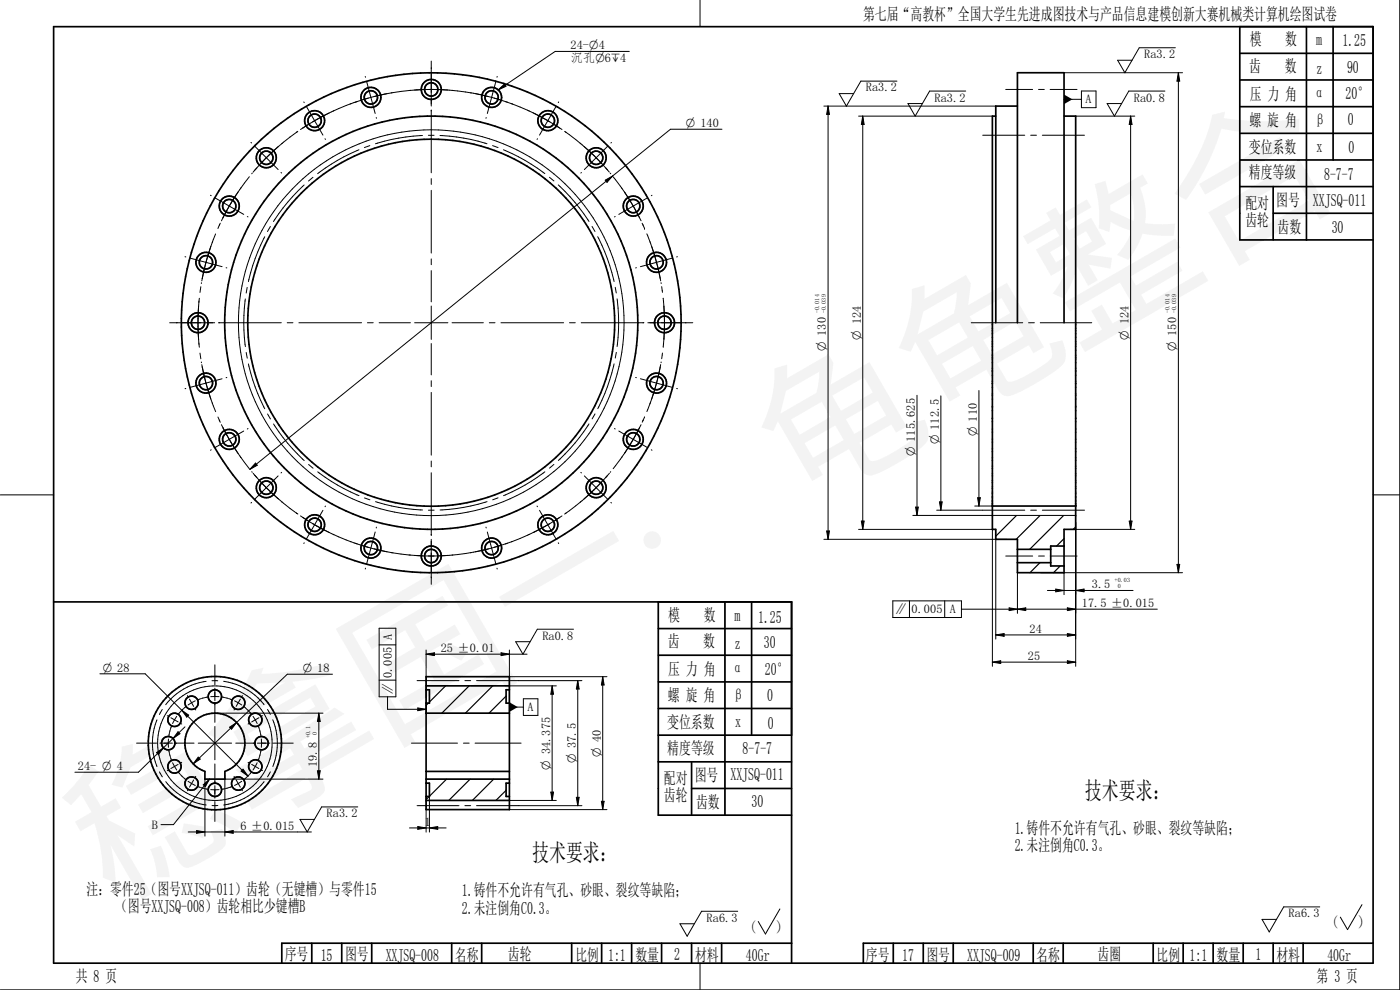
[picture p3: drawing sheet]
<svg xmlns="http://www.w3.org/2000/svg" width="420mm" height="297mm" viewBox="0 0 420 297" stroke-linecap="round" stroke-linejoin="round" font-family="sans-serif">
<g fill="none" stroke="#000" stroke-width=".3">
<path d="M129.4 18.3v13.5M188.9 15.4h-22.3l-17.1 11.6M210.1 0v8M352.7 14.3h-10.8l-4.3 7.5-2.2-3.7h4.3M420.1 0v297h-420M89 39.7l-3.9 3-3.6 3.1M89.2 39.6l-.2 .1M89.4 39.4l-.4 .3M91 38.3l-.2 .1M91.2 30.6l.1 .2M91.9 31.9l5 8.6M98.8 33.9l-4.4 2.3-4.2 2.7"/>
<path d="M105.4 31.1l-.3 .1M107.2 30.5l-7.7 3.1-5.7 3M108.9 29.9l-2.4 .8M109.6 22.9l.1 .3M110 24.4l2.6 9.7M110.5 29.4l-1.6 .5M112.9 35.3l.1 .2M116.2 28.1l-7.3 1.8M117.7 27.8l-.3 .1M123.2 27.1h-.3M124.4 27l5-.2 5 .2M126.8 26.9l-6.5 .5-8.1 1.6"/>
<path d="M128.6 26.8h1.7M129.4 33v18.8M132.5 26.9l7.2 .7 6.9 1.4M135.7 27.1h.2M141.2 27.8l.2 .1M142.7 28.1l4.8 1.1 4.8 1.5M145.9 35.3l-.1 .2M148.3 29.4l1.7 .5M148.8 24.4l-2.5 9.7M149.2 22.9v.3M149.5 27l1.9-1.8 .4 .7zM151.6 30.5l6.7 2.6 6.7 3.5"/>
<path d="M153.5 31.1l.2 .1M158.7 33.2l.2 .1M160 33.9l8 4.5M166.6 37.5l2.1 1.4M166.9 31.9l-5 8.6M167.7 30.6l-.2 .2M169.5 39.4l5.2 4 5.3 5M169.7 39.6l.2 .1M216.7 38.8h-15.5l-17.4 14M247.3 31.8h51.5M248.5 31.8l.4 2.5h-.8zM248.5 31.8v130"/>
<path d="M257.7 34.8h40.1M258.9 34.8l.4 2.5h-.8zM258.9 34.8v124M269.2 24.3h-10.8l-4.4 7.5-2.1-3.7h4.3M289.8 27.3h-10.8l-4.3 7.5-2.2-3.7h4.3M301.8 26.8h8.1M311.7 26.8h1.7M315.2 26.8h8M319.3 21.8h35.6M319.3 29.8h5.2M322.8 34.8h17.8M324.5 27.3h4.4v5h-4.4z"/>
<path d="M339.3 34.8l.4 2.5h-.8zM339.3 34.8v124M349.6 27.3h-10.8l-4.4 7.5-2.1-3.7h4.3M353.6 21.8l.4 2.5h-.8zM353.6 21.8v150M63.2 58.6l.2 .1M64.5 59.3l8.6 5M71.4 57.6l-2.6 4.2-2.3 4.5M72.3 56.4l-.1 .2M74.8 53l-4.2 5.9-3.7 6.5M75.3 42.7l.2 .2M75.7 51.9l-.1 .2"/>
<path d="M76.4 43.8l7.1 7.1M77.1 50.4l-1.1 1.3M79.9 47.3l-3.4 3.7M83.6 43.9l-5.3 5.1M84.3 51.8l.2 .1M84.7 43l-.2 .1M91.3 55.5a56.2 56.2 0 0 0-9.2 11M93.9 53.2l-1.3 1.1M97.5 41.6l.2 .2M107.7 44.9a54.4 54.4 0 0 0-12.4 7.2M111 43.7l-1.6 .6M126.8 40.7a55.6 55.6 0 0 0-14.1 2.4"/>
<path d="M128.6 40.6h1.7M129.4 53.6v1.7M129.4 57.1v18.8M132 40.7a55.6 55.6 0 0 1 14.1 2.4M147.8 43.7l1.7 .6M151.1 44.9a54.2 54.2 0 0 1 12.4 7.2M161.3 41.6l-.1 .2M164.9 53.2l1.3 1.1M167.5 55.5a55.9 55.9 0 0 1 9.3 10.9M174.1 43l.2 .1M174.5 51.8l-.2 .1M175.3 43.9l3.6 3.4 3.4 3.7"/>
<path d="M181.6 54.1l2.2-1.3-1.6 1.9zM181.7 50.3l1.2 1.3M182.4 43.8l-7 7.1M183.1 51.9l.2 .2M183.5 42.7l-.2 .2M183.8 52.8l-108.8 88M184 53l4.9 6.9M186.5 56.4l.2 .2M187.4 57.6l4.6 7.8M194.4 59.3l-8.7 5M195.7 58.6l-.2 .1M294.9 40.6h12.6"/>
<path d="M309.3 40.6h1.8M312.8 40.6h12.7M55.5 77l.3 .1M57 77.4l9.6 2.6M63.3 73.9l-1.5 4.8-1.1 4.9M63.8 72.5l-.1 .3M64.7 70.2l-2.2 6.3-1.8 7M65.9 67.4l-.1 .2M66.1 67l-.7 1.6M74.2 65l.2 .1M79.4 71a55.3 55.3 0 0 0-4.8 13.5M81.1 68l-.8 1.5"/>
<path d="M129.4 77.7v1.7M177.7 67.9l.9 1.5M179.4 71a55 55 0 0 1 4.9 13.5M184.6 65l-.2 .1M190 61.8l2.4 4.5M192.7 67l.7 1.5M192.9 67.4l.1 .2M193.4 68.5h.1M194.1 70.2l2.6 7.4 1.6 6.7M195.1 72.5v.3M195.6 73.9l1.4 4.8 1.2 4.9M201.9 77.4l-9.7 2.6"/>
<path d="M203.3 77l-.2 .1M50.9 96.8h13.5M59.6 91.8l-.2 5 .2 5M59.7 90.3v.3M59.8 89.5l-.4 6.1 .4 8.6M60.3 86l-.3 1.7M60.5 84.8l-.1 .3M60.7 83.5l-.1 .8M65.6 96.8h18.8M67.8 80.3l.3 .1M73.6 89.7a54 54 0 0 0 0 14.3M74.2 86.2l-.3 1.7"/>
<path d="M86.2 96.8h1.7M89.7 96.8h18.8M110.3 96.8h1.7M113.8 96.8h9.4M124.4 96.8h10M129.4 81.2v9.4M129.4 91.8v10M135.7 96.8h9.4M146.8 96.8h1.8M150.3 96.8h18.9M170.9 96.8h1.7M174.4 96.8h18.8"/>
<path d="M184.6 86.2l.3 1.7M185.2 89.7a55.2 55.2 0 0 1 0 14.3M191 80.3l-.2 .1M194.4 96.8h13.5M198.4 84.8v.3M198.6 86l.2 1.7M199 89.5l.4 4.9M199.1 90.3v.3M199.2 91.8l.2 5-.2 5M199.4 99.3l-.4 4.9M291.5 96.8h15.4M308.7 96.8h1.7"/>
<path d="M312.2 96.8h15.5M55.8 116.6h-.3M59.7 103.1v.2M60 105.9l.3 1.8M60.4 108.6l.1 .2M60.6 109.4l1.9 7.8 2.2 6.3M60.7 110.1l1.1 4.9 1.5 4.7M66.6 113.6l-9.6 2.6M68.1 113.3h-.3M73.9 105.7l.3 1.8M74.6 109.2a55.6 55.6 0 0 0 4.8 13.4M129.4 103.1v9.4"/>
<path d="M129.4 114.2v1.8M129.4 117.8v18.8M184.3 109.2a54.7 54.7 0 0 1-4.9 13.4M185 105.7l-.4 1.7M190.8 113.3h.2M192.2 113.6l9.7 2.6M198.2 110.1l-1.2 4.9-1.4 4.7M198.3 109.4l-1.6 6.6-2.6 7.5M198.4 108.6v.2M198.8 105.9l-.2 1.7M203.1 116.6h.2M275.2 118.6v36"/>
<path d="M282.4 118.8v34.3M293.8 117.2v34.6M63.4 135l-.2 .1M65.4 125.1l.7 1.6M65.8 126l.1 .3M66.5 127.4l2.3 4.4 2.6 4.3M66.9 128.3l3.7 6.5 4.2 5.9M72.2 137.1l.1 .2M73.1 129.3l-8.6 5M74.4 128.6l-.2 .1M76.7 138.9l.5 .7-2.2 1.2zM80.3 124.2l.9 1.5"/>
<path d="M82.1 127.2a54.3 54.3 0 0 0 9.2 11M92.6 139.4l1.3 1.1M129.4 138.3v1.8M166.2 139.3l-1.3 1.2M176.8 127.2a53.6 53.6 0 0 1-9.2 11M178.6 124.2l-.9 1.5M184.4 128.6l.2 .1M185.7 129.3l8.7 5M186.7 137.1l-.2 .2M192 128.3l-4.4 7.5-3.6 4.8M192.4 127.4l-2.4 4.4-2.6 4.3M193 126l-.1 .3"/>
<path d="M193.4 125.2l-.7 1.5M193.5 125.1l-.1 .1M195.1 120.9v.2M195.5 135l.2 .1M.1 148.5h16M75.5 150.7l-.2 .2M75.6 141.5l.1 .2M76 142l3.9 4.3M78.3 144.6l5.3 5.1M81.5 147.8l3.6 3.2 3.9 3M83.5 142.8l-7.1 7.1M84.5 141.7l-.2 .2"/>
<path d="M84.5 150.5l.2 .2M89 153.9l.2 .2M89 154l.4 .2M90.2 154.8l2.1 1.4M90.9 155.3l1.4 .9M92.3 156.2l6.5 3.6M93.8 157.1l5.7 3 7.7 3.1M95.3 141.6a54.2 54.2 0 0 0 12.4 7.1M96.9 153.1l-5 8.7M97.7 151.8l-.2 .2M109.4 149.4l1.6 .6M112.6 159.6l-2.6 9.7"/>
<path d="M112.7 150.5a54 54 0 0 0 14.1 2.5M113 158.2l-.1 .2M128.6 153.1h1.7M129.4 141.8v18.8M145.8 158.2l.1 .2M146.2 150.5a54.8 54.8 0 0 1-14.1 2.5M146.3 159.6l2.5 9.7M149.5 149.4l-1.6 .6M161.2 151.8l.1 .2M161.9 153.1l5 8.7M163.5 141.6a55.4 55.4 0 0 1-12.4 7.1M165 157.1l-6.7 3.5-6.6 2.6"/>
<path d="M166.6 156.2l-6.6 3.6M168 155.2l-1.4 1M168.7 154.8l-2.1 1.4M169.9 153.9l-.2 .2M174.3 150.5l-.2 .2M174.3 141.7l.2 .2M175.4 142.8l7 7.1M180.6 144.6l-5.9 5.6-5.2 4M182.3 142.7l-3.4 3.6-3.6 3.4M182.9 142l-1.2 1.3M183.3 141.5l-.2 .2M183.3 150.7l.2 .2"/>
<path d="M248.1 159.3h.8l-.4 2.5zM257.7 158.8h40.6M258.5 156.3h.8l-.4 2.5zM274.8 152.1h.8l-.4 2.5zM281.9 150.6h.9l-.4 2.5zM292.5 151.8h5.3M293.4 149.3h.8l-.4 2.5zM297.8 158.8v41.1M307.5 153.1h-26.4M309.3 153.1h1.8M312.8 153.1h12.7M321.1 158.8h19.5"/>
<path d="M322.8 154.6h-48.8M322.8 156.8v43.1M338.9 156.3h.8l-.4 2.5zM412.1 148.5h8M91.3 162.9l-.1 .2M100 160.3l.2 .1M105.1 162.5l.3 .1M106.5 163l2.4 .7M108.9 163.7l1.6 .5M108.9 163.7l7.3 1.9M109.7 170.5l-.1 .2M112.3 164.7l8 1.5 6.5 .6"/>
<path d="M117.4 165.8h.3M122.9 166.5h.3M124.4 166.6l5.9 .2M129.4 161.8v13.5M134.4 166.6l-5 .2M135.9 166.5h-.2M146.6 164.7l-6.9 1.4-7.6 .7M149.2 170.5v.2M150 163.7l-1.7 .5M152.3 163l-4.8 1.4-4.8 1.2M153.7 162.5l-.2 .1M158.9 160.3l-.2 .1"/>
<path d="M167.5 162.9l.2 .2M247.3 161.8h54.8M298.8 161.8v30M301.8 166.8h8.1M305.3 171.8v12.2M311.7 166.8h1.7M312.3 171.8h42.6M314.3 177.2h25.8M315.2 166.8h8M316.8 176.7l2.5 .5-2.5 .4zM319.3 171.8v6.6M322.8 177.2l2.5-.5v.9z"/>
<path d="M353.2 169.3h.8l-.4 2.5zM64.5 199.5v6M113.8 193.5h5M113.8 188.5h5v20.6h-5zM127.9 196.3l2.5-.4v.8zM127.9 195v19M127.9 196.3h30.3M150.4 195.9l2.5 .4-2.5 .4zM152.9 195v19M172.1 188.8h-10.8l-4.4 7.5-2.1-3.8h4.3M267.9 180.3h20.6v5h-20.6zM272.9 180.3v5"/>
<path d="M283.5 180.3v5M297.8 198.7l2.5-.5v.9zM297.8 198.7h25M298.8 190.5l2.5-.4v.8zM298.8 190.5h24M302.9 182.4l2.4 .4-2.4 .4zM305.3 182.8l2.5-.4v.8zM320.3 198.2l2.5 .5-2.5 .4zM320.3 190.1l2.5 .4-2.5 .4zM320.3 182.4l2.5 .4-2.5 .4zM347.3 182.8h-58.8M30 202.2h13.6l11 10.9"/>
<path d="M47.1 216a18.6 18.6 0 0 0 0 14M48.7 212.9l-.9 1.5M50.2 214.7l.4 .3M50.9 219.9h-.1M51.1 219l-.2 .8M51.2 218.7l-.1 .1M51.3 215.4l2.2 1.2M51.5 217.8l-.3 .8M53 214.9l-1.2 2.2M53.4 219.5l.6 .6-2.1 1.5zM54.1 213.6l-.6 .7M54.1 217l.4 .2"/>
<path d="M54.2 213.5h.1M54.6 213.1l2 1.5-.6 .6zM54.6 213.1l19.8 19.7M54.9 212.8l-.6 .6M55.1 212.6l-.1 .1M55.5 218.1l-14 13.6h-19M55.8 212l-.6 .6M56.3 208.7l.2 .4M56.9 209.8l1.2 2.1M58.5 212.6l.2 .4M58.6 210.3l-2.2 1.2M60.2 209.7l-.9 .3"/>
<path d="M60.4 209.6h-.1M61.3 209.4l-.8 .2M61.5 209.3h-.1M61.9 204.4a18.6 18.6 0 0 0-12.2 7M62.5 209.1l-.9 .2M63.2 209h2.5M63.6 204.2l1.8 .1M64.5 206.5v.5M64.5 207.2v3M64.5 210.7v6M64.5 218v10M64.5 214h32.4"/>
<path d="M66.5 209.1l.9 .2M67.1 204.4a18.8 18.8 0 0 1 12.1 7M67.5 209.3h.1M67.7 209.4l.8 .2M68.6 209.6h.1M68.8 209.7l.9 .3M68.9 218.2l2.1-1.4-1.5 2zM70.4 210.3l2.1 1.2M70.5 212.6l-.3 .4M72.1 209.8l-1.2 2.1M72.7 208.7l-.2 .4M73.1 212l.7 .6"/>
<path d="M73.9 212.7h.1M74.1 212.8l.6 .6M74.8 213.5v.1M74.9 217l-.4 .2M74.9 213.6l.6 .7M75.9 214.9l1.3 2.2M77.5 217.8l.3 .9M77.7 215.4l-2.2 1.2M77.8 218.8h.1M77.9 219l.2 .8M78.1 219.9l.1 .1M78.8 214.7l-.5 .3"/>
<path d="M80.3 212.9l.8 1.5M81.9 216a18.7 18.7 0 0 1 0 14M95.7 214l.4 2.5h-.8zM95.7 214v19.8M99.8 202.3h-13.6l-28.2 26.9M113.8 204.1h5M116.3 209.1v3.7h11.6M125.2 204.2h12.5M125.4 212.4l2.5 .4-2.5 .4zM139.5 204.2h1.8M143 204.2h31.6M152.9 203h29.3"/>
<path d="M152.9 205.8h14.1M152.9 212.2h4.2M157.1 209.7h4.3v5h-4.3zM165.7 205.8l.4 2.5h-.8zM165.7 205.8v34.4M173.4 204.2l.4 2.5h-.8zM173.4 204.2v37.5M180.9 203l.4 2.5h-.8zM180.9 203v39.9M41 223h6M47 225.8l2.1-1.4-1.5 2zM47.8 231.6l.9 1.5"/>
<path d="M48 223h.5M48.8 223h2.9M49.8 234.5a18.7 18.7 0 0 0 12.1 7M50.6 221.7v2.5M50.6 225l.2 .9M50.6 231l-.4 .2M50.8 220.1l-.2 .9M50.8 226l.1 .1M50.9 226.2l.2 .8M51.1 227.1v.1M51.2 227.3l.3 .9M51.8 228.9l1.2 2.1"/>
<path d="M52.3 223h5.9M53.5 229.3l-2.2 1.3M53.5 231.6l.6 .7M54.2 232.4v.1M54.3 232.6l.6 .6M54.5 228.7l-.4 .3M55 233.2v.1M55.2 233.4l.6 .6M56.4 234.4l2.2 1.3M56.5 236.8l-.2 .5M58.1 234l-1.2 2.2M58.7 232.9l-.2 .5"/>
<path d="M59.3 236l.8 .3M59.5 223h10M59.5 227.2l.6 .6-2.1 1.4zM60.3 236.3h.1M60.5 236.4l.8 .2M61 235.5l1.9-1.7-1.3 2.2zM61.4 236.6h.1M61.5 233.8v17.1M61.6 236.7l.9 .1M62.9 233.8l-10.8 13.6h-3.8M63.2 236.9h2.5M64.5 229.2v6"/>
<path d="M64.5 235.7v3M64.5 239v.5M67.4 236.7l-.9 .1M67.5 233.8h29.4M67.5 232.6v18.3M67.6 236.6h-.1M68.5 236.4l-.8 .2M68.7 236.3l-.1 .1M69.7 236l-.9 .3M70.2 232.9l.3 .5M70.8 223h5.9M70.9 234l1.2 2.2"/>
<path d="M72.5 236.8l.2 .5M72.5 234.4l-2.1 1.3M73 230.8l1.4 2-2-1.4zM73.8 233.4l-.7 .6M74 233.2l-.1 .1M74.5 228.7l.4 .3M74.7 232.6l-.6 .6M74.8 232.4v.1M75.5 231.6l-.6 .7M75.5 229.3l2.2 1.3M77.2 228.9l-1.3 2.1M77.2 223h3"/>
<path d="M77.8 227.3l-.3 .9M77.9 227.1l-.1 .1M78.1 226.2l-.2 .8M78.2 226l-.1 .1M78.2 220.1l.1 .9M78.3 225l-.1 .9M78.3 231l.5 .2M78.4 221.7v2.5M79.3 234.5a18.7 18.7 0 0 1-12.2 7M80.5 223h.5M81.1 231.6l-.8 1.5M82 223h6"/>
<path d="M95.3 231.3h.8l-.4 2.5zM123.5 223h13.8M127.9 239v10.7M128.9 239v10.7M139.1 223h1.7M142.6 223h13.8M165.3 237.7h.8l-.4 2.5zM173 239.2h.8l-.4 2.5zM56.5 249.6h36.9M59 249.2l2.5 .4-2.5 .4zM64.5 240.5v6M65.4 241.7h-1.8"/>
<path d="M67.5 249.6l2.5-.4v.8zM107.4 242.1h-10.9l-4.3 7.5-2.2-3.7h4.4M122.9 248.4h11M125.2 241.7h12.5M125.4 248l2.5 .4-2.5 .4zM128.9 248.4l2.5-.4v.8zM139.5 241.7h1.8M143 241.7h31.6M152.9 242.9h29.3M152.9 240.2h14.1M180.5 240.4h.8l-.4 2.5zM221.4 273.4h-10.8l-4.4 7.5-2.1-3.7h4.3"/>
<path d="M234.1 272.7l-4.4 7.5-2.1-3.7M396.1 272.1h-10.8l-4.4 7.5-2.1-3.7h4.3M408.8 271.4l-4.4 7.5-2.1-3.7M210.1 289v8"/>
<circle cx="129.4" cy="96.8" r="57.9"/>
<circle cx="64.5" cy="223" r="17.2"/>
</g>
<g fill="none" stroke="#000" stroke-width=".51">
<path d="M16.1 8h396v281h-396zM372.1 8v64h40M372.1 16h40M392.1 8v64M400.1 8v40M298.8 34.8h-1v124h1v3h6.5v10h14v-13h3.5v-124h-3.5M305.3 31.8h-6.5v65M372.1 24h40M372.1 32h40M372.1 48h40M372.1 40h40M372.1 56h40"/>
<path d="M382.1 56v16M382.1 64h30M305.3 96.8v-75h14v75M297.8 151.8h25M305.3 164.8h10M305.3 168.8h10M319.3 163.8h-4v6h4M16.1 180.6h221.5v108.4M197.6 180.6v64h40M197.6 188.6h40M197.6 196.6h40M217.6 180.6v64"/>
<path d="M225.6 180.6v40M58.2 216.5a9 9 0 0 1 13.9 1.7 9 9 0 0 1-4.6 13.3v2.3h-6v-2.3a9 9 0 0 1-3.3-15zM127.9 205.8h25M127.9 207h1v4h-1M127.9 203h25v39.9h-25zM127.9 214h25M152.9 207h-1v4h1M197.6 204.6h40M197.6 212.6h40M127.9 235h1v4h-1M127.9 231.5h25M127.9 233.8h25"/>
<path d="M152.9 235h-1v4h1M197.6 220.6h40M197.6 228.6h40M207.6 228.6v16M207.6 236.6h30M127.9 240.2h25M93.6 283v6M102.6 283v6M111.6 283v6M135.6 283v6M144.6 283v6M171.6 283v6"/>
<path d="M180.6 283v6M189.6 283v6M198.6 283v6M207.5 283v6M216.6 283v6M237.6 283h-153v6M268.1 283v6M277.1 283v6M286.1 283v6M310.1 283v6M319.1 283v6M346.1 283v6"/>
<path d="M355.1 283v6M364.1 283v6M373.1 283v6M382.1 283v6M391.1 283v6M412.1 283h-153v6"/>
<circle cx="94.4" cy="36.2" r="2"/>
<circle cx="94.4" cy="36.2" r="3"/>
<circle cx="111.3" cy="29.2" r="2"/>
<circle cx="111.3" cy="29.2" r="3"/>
<circle cx="129.4" cy="26.8" r="2"/>
<circle cx="129.4" cy="26.8" r="3"/>
<circle cx="147.5" cy="29.2" r="2"/>
<circle cx="147.5" cy="29.2" r="3"/>
<circle cx="164.4" cy="36.2" r="2"/>
<circle cx="164.4" cy="36.2" r="3"/>
<circle cx="79.9" cy="47.3" r="2"/>
<circle cx="79.9" cy="47.3" r="3"/>
<circle cx="178.9" cy="47.3" r="3"/>
<circle cx="178.9" cy="47.3" r="2"/>
<circle cx="61.8" cy="78.7" r="3"/>
<circle cx="61.8" cy="78.7" r="2"/>
<circle cx="68.8" cy="61.8" r="2"/>
<circle cx="68.8" cy="61.8" r="3"/>
<circle cx="190" cy="61.8" r="2"/>
<circle cx="190" cy="61.8" r="3"/>
<circle cx="197" cy="78.7" r="2.01"/>
<circle cx="197" cy="78.7" r="3"/>
<circle cx="59.4" cy="96.8" r="2"/>
<circle cx="59.4" cy="96.8" r="3"/>
<circle cx="129.4" cy="96.8" r="62"/>
<circle cx="129.4" cy="96.8" r="75"/>
<circle cx="129.4" cy="96.8" r="55.1"/>
<circle cx="199.4" cy="96.8" r="2"/>
<circle cx="199.4" cy="96.8" r="3"/>
<circle cx="61.8" cy="114.9" r="3"/>
<circle cx="61.8" cy="114.9" r="2"/>
<circle cx="197" cy="114.9" r="2"/>
<circle cx="197" cy="114.9" r="3"/>
<circle cx="68.8" cy="131.8" r="2"/>
<circle cx="68.8" cy="131.8" r="3"/>
<circle cx="190" cy="131.8" r="2"/>
<circle cx="190" cy="131.8" r="3"/>
<circle cx="79.9" cy="146.3" r="3"/>
<circle cx="79.9" cy="146.3" r="2"/>
<circle cx="94.4" cy="157.4" r="3"/>
<circle cx="94.4" cy="157.4" r="2"/>
<circle cx="164.4" cy="157.4" r="2"/>
<circle cx="164.4" cy="157.4" r="3"/>
<circle cx="178.9" cy="146.3" r="2"/>
<circle cx="178.9" cy="146.3" r="3"/>
<circle cx="111.3" cy="164.4" r="2"/>
<circle cx="111.3" cy="164.5" r="3"/>
<circle cx="129.4" cy="166.8" r="2"/>
<circle cx="129.4" cy="166.8" r="3"/>
<circle cx="147.5" cy="164.4" r="2.99"/>
<circle cx="147.5" cy="164.5" r="2"/>
<circle cx="52.4" cy="216" r="2"/>
<circle cx="57.5" cy="210.9" r="2"/>
<circle cx="64.5" cy="209" r="2"/>
<circle cx="71.5" cy="210.8" r="2"/>
<circle cx="76.6" cy="216" r="2"/>
<circle cx="50.5" cy="223" r="2"/>
<circle cx="52.4" cy="230" r="2"/>
<circle cx="57.5" cy="235.1" r="2"/>
<circle cx="64.5" cy="223" r="20"/>
<circle cx="64.5" cy="237" r="2"/>
<circle cx="71.5" cy="235.1" r="2.01"/>
<circle cx="76.6" cy="230" r="2"/>
<circle cx="78.5" cy="223" r="2"/>
</g>
<g fill="none" stroke="#000" stroke-width=".36">
<path d="M297.9 154.7l-.1 .1M305 154.7l-6.2 6.2M312.1 154.7l-7.1 7.1M319.2 154.7l-10.2 10.1M322.8 158.1l-.7 .7M312.1 168.8l-3 3M318.2 169.8l-2 2M319.3 161.6l-2.2 2.2M128.5 211l-.6 .6M133.7 205.8l-4.8 4.8M140.8 205.8l-8.2 8.2M147.9 205.8l-8.2 8.2"/>
<path d="M151.9 208.9l-5.1 5.1M128.8 239l-.9 .9M134 233.8l-5.1 5.1M141.1 233.8l-6.4 6.4M148.2 233.8l-6.4 6.4M151.9 237.1l-3.1 3.1"/>
</g>
<g fill="#000">
<path d="M149.5 27l1.9-1.8 .4 .7zM248.5 31.8l.4 2.5h-.8zM258.9 34.8l.4 2.5h-.8zM319.3 28.4l2.5 1.4-2.5 1.4zM339.3 34.8l.4 2.5h-.8zM353.6 21.8l.4 2.5h-.8zM181.6 54.1l2.2-1.3-1.6 1.9zM76.7 138.9l.5 .7-2.2 1.2zM248.1 159.3h.8l-.4 2.5zM258.5 156.3h.8l-.4 2.5zM274.8 152.1h.8l-.4 2.5zM281.9 150.6h.9l-.4 2.5z"/>
<path d="M293.4 149.3h.8l-.4 2.5zM338.9 156.3h.8l-.4 2.5zM316.8 176.7l2.5 .5-2.5 .4zM322.8 177.2l2.5-.5v.9zM353.2 169.3h.8l-.4 2.5zM127.9 196.3l2.5-.4v.8zM150.4 195.9l2.5 .4-2.5 .4zM297.8 198.7l2.5-.5v.9zM298.8 190.5l2.5-.4v.8zM302.9 182.4l2.4 .4-2.4 .4zM305.3 182.8l2.5-.4v.8zM320.3 198.2l2.5 .5-2.5 .4z"/>
<path d="M320.3 190.1l2.5 .4-2.5 .4zM320.3 182.4l2.5 .4-2.5 .4zM53.4 219.5l.6 .6-2.1 1.5zM54.6 213.1l2 1.5-.6 .6zM68.9 218.2l2.1-1.4-1.5 2zM95.7 214l.4 2.5h-.8zM125.4 212.4l2.5 .4-2.5 .4zM152.9 210.7l2.5 1.5-2.5 1.4zM165.7 205.8l.4 2.5h-.8zM173.4 204.2l.4 2.5h-.8zM180.9 203l.4 2.5h-.8zM47 225.8l2.1-1.4-1.5 2z"/>
<path d="M59.5 227.2l.6 .6-2.1 1.4zM61 235.5l1.9-1.7-1.3 2.2zM73 230.8l1.4 2-2-1.4zM95.3 231.3h.8l-.4 2.5zM165.3 237.7h.8l-.4 2.5zM173 239.2h.8l-.4 2.5zM59 249.2l2.5 .4-2.5 .4zM67.5 249.6l2.5-.4v.8zM125.4 248l2.5 .4-2.5 .4zM128.9 248.4l2.5-.4v.8zM180.5 240.4h.8l-.4 2.5z"/>
</g>
<text font-size="47.6" x="33.1" y="270.5" transform="rotate(-30 33.1 270.5)">稳拿国一·龟龟整合</text>
<g font-size="7.3">
<text x="325.6" y="239.8">技术要求：</text>
<text x="159.7" y="258.4">技术要求：</text>
</g>
<g font-size="5.1">
<text x="259" y="6.1">第七届“高教杯”全国大学生先进成图技术与产品信息建模创新大赛机械类计算机绘图试卷</text>
<text x="375.1" y="13.6">模</text>
<text x="385.7" y="13.6">数</text>
<text x="395" y="13.6">m</text>
<text x="402.9" y="13.7">1.25</text>
<text x="374.9" y="21.7">齿</text>
<text x="385.6" y="21.7">数</text>
<text x="395.1" y="22.2">z</text>
<text x="404.3" y="21.8">90</text>
<text x="375.1" y="29.9">压 力 角</text>
<text x="394.3" y="29.7">α</text>
<text x="403.8" y="29.7">20°</text>
<text x="375" y="37.7">螺 旋 角</text>
<text x="394.5" y="37.7">β</text>
<text x="404.5" y="37.5">0</text>
<text x="374.8" y="45.8">变位系数</text>
<text x="395.1" y="45.5">x</text>
<text x="404.7" y="45.9">0</text>
<text x="374.8" y="53.5">精度等级</text>
<text x="397.4" y="53.9">8-7-7</text>
<text x="373.8" y="62.6">配对</text>
<text x="383" y="61.8">图号</text>
<text x="394" y="61.7">XXJSQ-011</text>
<text x="373.8" y="67.7">齿轮</text>
<text x="383.4" y="69.8">齿数</text>
<text x="399.7" y="69.9">30</text>
<text x="200.5" y="186.2">模</text>
<text x="211.2" y="186.2">数</text>
<text x="220.4" y="186.2">m</text>
<text x="227.5" y="186.9">1.25</text>
<text x="200.4" y="194.3">齿</text>
<text x="211.1" y="194.3">数</text>
<text x="220.6" y="194.8">z</text>
<text x="229.2" y="194.4">30</text>
<text x="200.5" y="202.5">压 力 角</text>
<text x="219.7" y="202.3">α</text>
<text x="229.6" y="202.5">20°</text>
<text x="200.5" y="210.3">螺 旋 角</text>
<text x="219.9" y="210.3">β</text>
<text x="230.2" y="210.2">0</text>
<text x="200.2" y="218.4">变位系数</text>
<text x="220.6" y="218.1">x</text>
<text x="230.4" y="218.6">0</text>
<text x="200.3" y="226.1">精度等级</text>
<text x="222.9" y="226.2">8-7-7</text>
<text x="199.2" y="235.2">配对</text>
<text x="208.5" y="234.4">图号</text>
<text x="219.2" y="234.1">XXJSQ-011</text>
<text x="199.2" y="240.3">齿轮</text>
<text x="208.9" y="242.4">齿数</text>
<text x="225.5" y="242.1">30</text>
<text x="304.5" y="250.3">1.铸件不允许有气孔、砂眼、裂纹等缺陷；</text>
<text x="304.5" y="255.4">2.未注倒角C0.3。</text>
<text x="25.9" y="268.6">注：零件25（图号XXJSQ-011）齿轮（无键槽）与零件15</text>
<text x="138.6" y="269">1.铸件不允许有气孔、砂眼、裂纹等缺陷；</text>
<text x="34.8" y="273.8">（图号XXJSQ-008）齿轮相比少键槽B</text>
<text x="138.6" y="274.1">2.未注倒角C0.3。</text>
<text x="223.7" y="279.9">（</text>
<text x="232.6" y="279.9">）</text>
<text x="398.4" y="278.6">（</text>
<text x="407.3" y="278.6">）</text>
<text x="85.4" y="288.2">序号</text>
<text x="96.3" y="288.2">15</text>
<text x="103.6" y="288.1">图号</text>
<text x="115.7" y="288.2">XXJSQ-008</text>
<text x="136.5" y="288.3">名称</text>
<text x="152.5" y="288.1">齿轮</text>
<text x="172.7" y="288.2">比例</text>
<text x="182.5" y="288.4">1:1</text>
<text x="190.7" y="288.3">数量</text>
<text x="202.3" y="288.1">2</text>
<text x="208.6" y="288.3">材料</text>
<text x="223.9" y="288.3">40Gr</text>
<text x="259.9" y="288.3">序号</text>
<text x="270.7" y="288.3">17</text>
<text x="278" y="288.2">图号</text>
<text x="290.2" y="288.3">XXJSQ-009</text>
<text x="311" y="288.4">名称</text>
<text x="329.4" y="288.2">齿圈</text>
<text x="347.1" y="288.3">比例</text>
<text x="357" y="288.5">1:1</text>
<text x="365.1" y="288.4">数量</text>
<text x="376.8" y="288.2">1</text>
<text x="383.1" y="288.4">材料</text>
<text x="398.4" y="288.3">40Gr</text>
<text x="22.8" y="294.6">共 8 页</text>
<text x="395.1" y="294.5">第 3 页</text>
</g>
<g font-size="3.9">
<text x="205.8" y="38.2">O 140</text>
<text x="258.3" y="101.9" transform="rotate(-90 258.3 101.9)">O 124</text>
<text x="338.7" y="101.9" transform="rotate(-90 338.7 101.9)">O 124</text>
<text x="247.9" y="105.4" transform="rotate(-90 247.9 105.4)">O 130</text>
<text x="353" y="105.4" transform="rotate(-90 353 105.4)">O 150</text>
<text x="293.2" y="130.8" transform="rotate(-90 293.2 130.8)">O 110</text>
<text x="274.6" y="136.9" transform="rotate(-90 274.6 136.9)">O 115.625</text>
<text x="281.7" y="133.3" transform="rotate(-90 281.7 133.3)">O 112.5</text>
<text x="268.9" y="184">i</text>
<text x="30.9" y="201.6">O 28</text>
<text x="90.8" y="201.7">O 18</text>
<text x="117.6" y="208.2" transform="rotate(-90 117.6 208.2)">i</text>
<text x="180.3" y="227.1" transform="rotate(-90 180.3 227.1)">O 40</text>
<text x="165.1" y="230.9" transform="rotate(-90 165.1 230.9)">O 34.375</text>
<text x="172.8" y="229" transform="rotate(-90 172.8 229)">O 37.5</text>
</g>
<g font-size="3.7">
<text x="171.2" y="14.8">24-O4</text>
<text x="343.4" y="17.5">Ra3.2</text>
<text x="171.2" y="18.5">沉孔O6`4</text>
<text x="259.9" y="27.5">Ra3.2</text>
<text x="280.5" y="30.5">Ra3.2</text>
<text x="325.8" y="31.1">A</text>
<text x="340.3" y="30.5">Ra0.8</text>
<text x="327.7" y="176.5">3.5</text>
<text x="273.6" y="184">0.005 A</text>
<text x="324.7" y="182.2">17.5 ±0.015</text>
<text x="162.8" y="191.9">Ra0.8</text>
<text x="309" y="189.9">24</text>
<text x="132.3" y="195.6">25 ±0.01</text>
<text x="117.6" y="203.5" transform="rotate(-90 117.6 203.5)">0.005 A</text>
<text x="308.5" y="198">25</text>
<text x="158.3" y="213.4">A</text>
<text x="23.4" y="231.1">24- O 4</text>
<text x="95.1" y="230.1" transform="rotate(-90 95.1 230.1)">19.8</text>
<text x="98" y="245.2">Ra3.2</text>
<text x="45.6" y="248.7">B</text>
<text x="72.2" y="249">6 ±0.015</text>
<text x="127.5" y="247.8">1</text>
<text x="386.7" y="275.2">Ra6.3</text>
<text x="212.1" y="276.5">Ra6.3</text>
</g>
<g font-size="1.9">
<text x="245.9" y="93.9" transform="rotate(-90 245.9 93.9)">-0.014</text>
<text x="247.9" y="93.9" transform="rotate(-90 247.9 93.9)">-0.039</text>
<text x="351" y="93.9" transform="rotate(-90 351 93.9)">-0.014</text>
<text x="353" y="93.9" transform="rotate(-90 353 93.9)">-0.039</text>
<text x="334.5" y="174.5">+0.03</text>
<text x="335.4" y="176.5">0</text>
<text x="93.1" y="221.4" transform="rotate(-90 93.1 221.4)">+0.1</text>
<text x="95.1" y="220.5" transform="rotate(-90 95.1 220.5)">0</text>
</g>
</svg>
